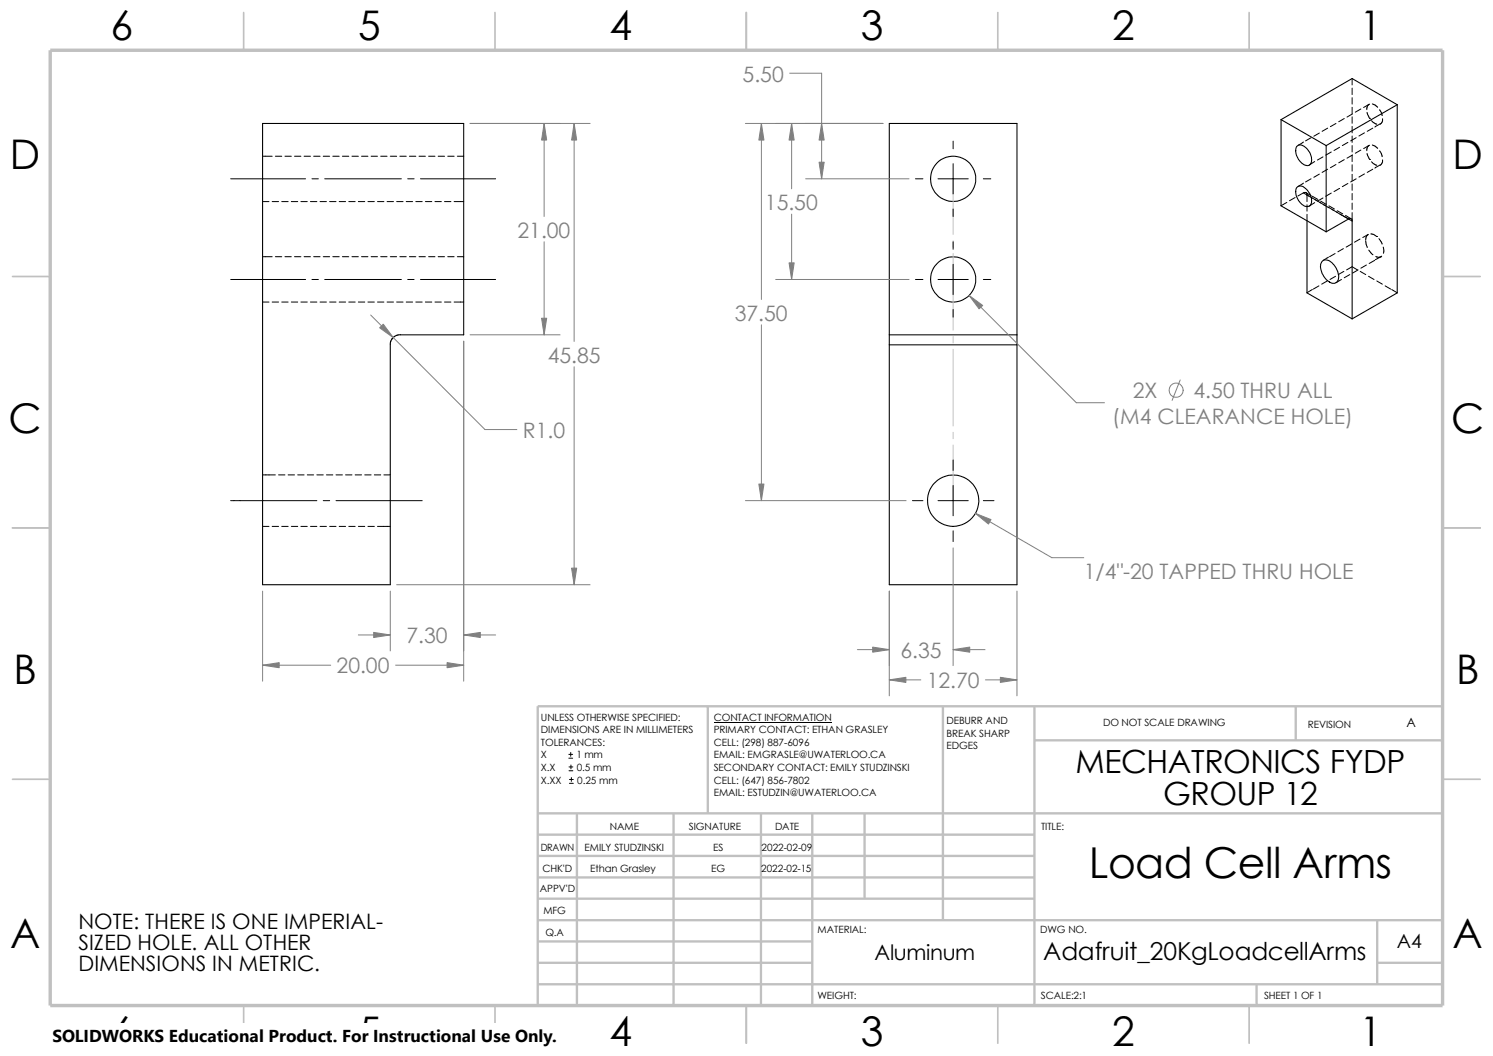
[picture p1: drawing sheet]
<svg xmlns="http://www.w3.org/2000/svg" width="297mm" height="210mm" viewBox="0 0 297 210" stroke-linecap="round" stroke-linejoin="round" font-family="sans-serif">
<g fill="none" stroke="#c0c0c0" stroke-width=".34">
<path d="M48.5 2.5v7.5M98.5 2.5v7.5M148.5 2.5v7.5M198.5 2.5v7.5M248.5 2.5v7.5M2.5 55h7.5M287 55h7.5M2.5 105h7.5M287 105h7.5M2.5 155h7.5M287 155h7.5M48.5 200v7.5"/>
<path d="M98.5 200v7.5M148.5 200v7.5M198.5 200v7.5M248.5 200v7.5"/>
</g>
<g fill="none" stroke="#c0c0c0" stroke-width=".47">
<path d="M140.8 140.5v21.3M187.6 140.5v42.5M205.8 147.2h81.2M205.8 140.5v59.5M257.8 140.5v6.7M287 140.5h-180v59.5M107 161.8h180M107 166h98.8M107 170.2h98.8M107 174.5h98.8M107 178.7h98.8M114.8 161.8v38.2"/>
<path d="M134 161.8v38.2M151.4 161.8v38.2M161.6 161.8v38.2M172 161.8v16.9M107 195.7h180M107 191.5h54.6M107 183h180M107 187.2h54.6M250 195.7v4.3M274 191.5h13M274 183v12.7"/>
</g>
<path d="M10 10h277v190h-277z" fill="none" stroke="#c0c0c0" stroke-width=".68" stroke-linecap="butt"/>
<g fill="none" stroke="#000" stroke-width=".2">
<path d="M269 15.6v1.3M269 17.5v1.3M269 19.4v1.3M45.9 35.6h14.9M52.2 31.1h1.9M54.8 31.1h1.2M56.7 31.1h1.3M58.6 31.1h1.3M60.5 31.1h1.3M62.1 35.6h1.2M62.4 31.1h1.3M64.3 31.1h1.3"/>
<path d="M64.6 35.6h15.2M66.2 31.1h1.3M68.1 31.1h1.3M70 31.1h1.3M71.9 31.1h1.3M73.8 31.1h1.3M75.7 31.1h1.3M77.6 31.1h1.3M79.5 31.1h1.3M81.1 35.6h1.3M81.4 31.1h1.3M83.4 31.1h1.2"/>
<path d="M83.7 35.6h14.9M85.3 31.1h1.2M87.2 31.1h1.2M89.1 31.1h1.2M91 31.1h1.2M182.1 35.6h1.5M186.6 35.6h6M189.6 28.1v1.5M189.6 32.6v6M195.6 35.6h1.5M257.6 39.3l-1.1 .6M259.3 38.4l-1.1 .6"/>
<path d="M259.3 38.4l1.8 1M259.3 28.2l-1.1 .7M259.3 36.4l-1.1 .7M259.8 38.3l1.1 .6M259.8 38.3l.2 .3v1.5M259.8 38.3l-.5 .1M260.8 27.4l-1.1 .6M260.8 35.6l-1.1 .6M260.9 39.3l2.8 1.6M261.1 39l1.1 .7M261.5 32.1l-1 .7M262.5 26.5l-1.1 .6"/>
<path d="M262.5 34.6l-1.1 .7M263.2 31.2l-1.1 .6M263.2 39.4l-1.1 .6M264.1 25.5l-1.1 .6M264.1 33.7l-1.1 .6M264.8 30.2l-1.1 .7M264.8 38.4l-1.1 .6M265.8 24.6l-1.1 .6M265.8 32.7l-1.1 .7M266.5 29.3l-1.1 .6M266.5 37.5l-1.1 .6M267.4 23.6l-1.1 .6"/>
<path d="M267.4 31.7l-1.1 .7M268.1 28.3l-1.1 .7M268.1 36.5l-1.1 .6M269 21.3v1.3M269 23.2v1.3M269 25.1v1.3M269 27.1v1.2M269 29v1.2M269 30.9v1.2M269 32.8v1.2M269 34.7v1.2M269 36.6v1.2"/>
<path d="M269 38.5v1.3M269.1 22.6l-1.1 .7M269.1 30.8l-1.1 .7M269.8 27.4l-1.1 .6M269.8 35.6l-1.1 .6M270.7 21.7l-1.1 .6M270.7 29.8l-1.1 .7M271.3 29.5l1.1-.6-.4 .4-.1 .7M271.4 26.4l-1.1 .7M271.4 34.6l-1.1 .6M271.9 22.4l.6 1.1M271.9 30.5l.6 1.2"/>
<path d="M272.4 20.7l-1.1 .7M272.4 20.7l-.4 .5-.1 .6M272.5 23.5h.1M272.5 31.7h.1M272.8 24l.4 .3 .7 .4M272.8 32.2l.4 .3 .7 .4M273 20.7l.6 .2 .5 .4M273 28.8l.6 .3 .5 .4M273.1 25.5l-1.1 .6M273.1 33.7l-1.1 .6M274.4 21.8l.4 .6 .2 .6M274.4 30l.4 .5 .2 .7"/>
<path d="M274.6 24.6l-1.1 .7M274.6 32.8l-1.1 .6M275 23.6v.7l-.5 .4M275 31.8v.4l-.5 .7M45.9 55.6h14.9M52.2 40.1h1.3M52.2 51.1h1.9M54.1 40.1h1.3M54.8 51.1h1.2M56 40.1h1.3M56.7 51.1h1.3M58 40.1h1.2"/>
<path d="M58.6 51.1h1.3M59.9 40.1h1.2M60.5 51.1h1.3M61.8 40.1h1.2M62.1 55.6h1.2M62.4 51.1h1.3M63.7 40.1h1.2M64.3 51.1h1.3M64.6 55.6h15.2M65.6 40.1h1.2M66.2 51.1h1.3M67.5 40.1h1.2"/>
<path d="M68.1 51.1h1.3M69.4 40.1h1.3M70 51.1h1.3M71.3 40.1h1.3M71.9 51.1h1.3M73.2 40.1h1.3M73.8 51.1h1.3M75.1 40.1h1.3M75.7 51.1h1.3M77 40.1h1.3M77.6 51.1h1.3M78.9 40.1h1.3"/>
<path d="M79.5 51.1h1.3M80.8 40.1h1.3M81.1 55.6h1.3M81.4 51.1h1.3M82.7 40.1h1.3M83.4 51.1h1.2M83.7 55.6h14.9M84.6 40.1h1.3M85.3 51.1h1.2M86.5 40.1h1.3M87.2 51.1h1.2M88.4 40.1h1.3"/>
<path d="M89.1 51.1h1.2M90.3 40.1h1.9M91 51.1h1.2M182.1 55.6h1.5M186.6 55.6h6M189.6 41.6v1.5M189.6 48.1v1.5M189.6 52.6v6M195.6 55.6h1.5M256 40.3l-1.2 .6M260 40.7v1.3M260 42.6v1.3"/>
<path d="M261.1 57.6l-1.1 .6M261.5 40.3l-1 .7M262.4 56.9l-1.1 .6M262.7 40l1.1 .6M263.3 40.7l1.1 .6M264 55.9l-1.1 .6M264.2 41.2l2.8 1.6M264.3 51.1l-1.1 .7M264.4 40.9l1.1 .7M265.6 50.4l-1.1 .7M265.7 54.9l-1.1 .7M266 41.9l1.1 .6"/>
<path d="M266.6 42.6l1.6 .9-1-.6M266.9 55.6l-1.1 .6M267.3 49.4l-1.2 .7M267.3 54l-1.1 .6M267.7 42.8l1.1 .7M267.9 53.7l1.1-.7 1 .7M268.5 54.6l-1.1 .6M268.9 48.5l-1.1 .6M269 40.4v1.3M269 42.3v1.6M270.2 53.7l-1.1 .6M270.6 47.5l-1.1 .7"/>
<path d="M270.6 54l1.1 .6M271.7 48l.3 1.2M271.8 52.7l-1.1 .6M272.1 46.7a1.13 1.13 0 0 0-.4 1.1M272.2 46.6l-1.1 .6M272.2 54.9l1.1 .7M272.3 49.7l.8 1M272.7 46.5l.5 .1 .7 .4M273.5 51.8l-1.1 .6M273.9 47h.1M273.9 55.9l1.1 .6M274.3 47.5l.7 1.1"/>
<path d="M274.7 51.1l-1.1 .5M274.9 50.9a.94 .94 0 0 1-1.2 .1M275.2 49.1l.1 .6-.1 .7M275.5 56.9l1.1 .6M276.9 57.6l1 .6M52.2 60.1h1.3M54.1 60.1h1.3M56 60.1h1.3M58 60.1h1.2M59.9 60.1h1.2M61.8 60.1h1.2M63.7 60.1h1.2"/>
<path d="M65.6 60.1h1.2M67.5 60.1h1.2M69.4 60.1h1.3M71.3 60.1h1.3M73.2 60.1h1.3M75.1 60.1h1.3M77 60.1h1.3M78.9 60.1h1.3M80.8 60.1h1.3M82.7 60.1h1.3M84.6 60.1h1.3M86.5 60.1h1.3"/>
<path d="M88.4 60.1h1.3M90.3 60.1h1.9M189.6 61.6v1.5M45.9 99.6h17.1M52.2 94.4h2.6M55.4 94.4h1.3M57.3 94.4h1.3M59.2 94.4h1.3M61.1 94.4h1.3M63 94.4h1.3M64.3 99.6h1.3M64.9 94.4h1.3"/>
<path d="M66.8 94.4h1.3M66.8 99.6h17.2M68.7 94.4h1.3M70.7 94.4h1.2M72.6 94.4h1.2M74.5 94.4h1.2M76.4 94.4h1.2M181.5 99.6h2.1M186.6 99.6h6M189.6 91.5v2.1M189.6 96.6v6M195.6 99.6h2.1"/>
<path d="M52.2 104.7h1.3M54.1 104.7h1.3M56 104.7h1.3M58 104.7h1.2M59.9 104.7h1.2M61.8 104.7h1.2M63.7 104.7h1.2M65.6 104.7h1.2M67.5 104.7h1.2M69.4 104.7h1.3M71.3 104.7h1.3M73.2 104.7h1.3"/>
<path d="M75.1 104.7h2.5M189.6 105.6v2.1M113.2 150.8h.7M113.2 150h.7M113.2 153.3h.8M113.2 152.5h.8M113.3 155.8h.7M113.3 155h.7M113.5 149.6v.8M113.6 152.1v.8M113.7 154.6v.8M142 143.6h23.4"/>
</g>
<g fill="none" stroke="#000" stroke-width=".21">
<path d="M254.8 23.8v17.1l9 5.2M254.8 23.8l9 5.2M257.9 29.2a1.22 1.22 0 0 1 1.9 .2 2.79 2.79 0 0 1 .8 3.3 1.53 1.53 0 0 1-2.1-.8 2.78 2.78 0 0 1-.6-2.7zM257.9 37.3a1.22 1.22 0 0 1 1.9 .3 2.79 2.79 0 0 1 .8 3.3 1.53 1.53 0 0 1-2.1-.8 2.78 2.78 0 0 1-.6-2.8zM263.8 29v17.1M278 20.8l-9-5.2-14.2 8.2M278 20.8l-14.2 8.2M278 20.8v37.5l-9 5.1M260 43.9v14.4l9 5.1M263.1 51.9a1.75 1.75 0 0 1 2.3 .8l.2 .3a2.77 2.77 0 0 1 .4 3.1 1.62 1.62 0 0 1-2.3-.7 3.1 3.1 0 0 1-.7-3.4zM268.3 43.6a.44 .44 0 0 1 .5-.1 .44 .44 0 0 1 .2 .4M268.3 43.6l.7 .3"/>
<path d="M268.3 43.6l-4.5 2.5M269 43.9v19.5M79.6 66.5l-.7 .2-.6 .4-.4 .3-.3 .8v48.1h-25.4v-91.7h40v42h-12.6M176.9 68.6v47.7h25.4v-47.7M176.9 66.6v-42h25.4v42M176.9 66.6h25.4M176.9 68.6h25.4M176.9 66.6v2M202.3 66.6v2"/>
<circle cx="189.6" cy="35.6" r="4.5"/>
<circle cx="189.6" cy="55.6" r="4.5"/>
<circle cx="189.6" cy="99.6" r="5.1"/>
</g>
<path d="M189.6 35.6v11M189.6 47.9v1.2M189.6 50.4v15.3M189.6 66.9v1.3M189.6 69.5v15.2M189.6 86v1.2M189.6 88.5v11.1" fill="none" stroke="#c0c0c0" stroke-width=".2"/>
<g fill="none" stroke="#808080" stroke-width=".2">
<path d="M157.1 14.6h6.3v21M93.5 24.6h23.9M108.2 24.6v18.5M114.2 24.6v43.3M148.3 24.6h27.3M151.5 24.6v35M157.5 24.6v12.9M160.3 35.6h20.5M108.2 48.1v18.5M154.3 55.6h26.5M157.5 42.6v13M192.8 58.8l21.3 21.3h5.6"/>
<path d="M73.7 62.7l22.8 22.7h6.3M92.2 67.9v67.6M93.5 66.6h17.9M114.2 72.9v43.4M151.5 64.6v35M234.8 75.6l-1.6 4M148.3 99.6h32M52.2 117.6v17.9M77.6 117.6v11.9M78.9 116.3h38.5M176.9 117.6v20.8M189.6 109v23.4"/>
<path d="M194.1 102.1l15.2 8.8h6.3M202.3 117.6v20.8M52.2 132.3h13.6M71.3 126.3h6.3M78.7 132.3h13.5M92.2 126.3h6.4M170.6 129.2h6.3M176.9 135.2h6.3M189.6 129.2h6.4M196 135.2h6.3"/>
<circle cx="234" cy="77.6" r="1.41"/>
</g>
<g fill="#808080" stroke="#808080" stroke-width=".2">
<path d="M92.2 126.3l3.3-.5v1z"/>
<path d="M74.3 125.8l3.3 .5-3.3 .5z"/>
<path d="M107.7 63.3h1.1l-.6 3.3z"/>
<path d="M113.7 113h1l-.5 3.3z"/>
<path d="M108.2 24.6l.6 3.3h-1.1z"/>
<path d="M75.5 65.2l.7-.7 2 2.6z"/>
<path d="M114.2 24.6l.5 3.3h-1z"/>
<path d="M88.9 131.8l3.3 .5-3.3 .5z"/>
<path d="M52.2 132.3l3.3-.5v1z"/>
<path d="M157 52.3h1l-.5 3.3z"/>
<path d="M189.6 129.2l3.3-.5v1z"/>
<path d="M151.5 24.6l.5 3.3h-1z"/>
<path d="M199 134.7l3.3 .5-3.3 .5z"/>
<path d="M176.9 135.2l3.3-.5v1z"/>
<path d="M162.9 32.3h1.1l-.6 3.3z"/>
<path d="M163.4 24.6l.6 3.3h-1.1z"/>
<path d="M157.5 24.6l.5 3.3h-1z"/>
<path d="M192.8 58.8l2.7 1.9-.7 .7z"/>
<path d="M151 96.3h1l-.5 3.3z"/>
<path d="M173.6 128.7l3.3 .5-3.3 .5z"/>
<path d="M194.1 102.1l3 1.2-.5 .9z"/>
</g>
<path d="M10.4 203.6h100.4v6.4h-100.4z" fill="#fff"/>
<text font-size="8.5" x="216.6" y="174.6">Load Cell Arms</text>
<g font-size="8.1">
<text x="22" y="8">6</text>
<text x="71.2" y="8">5</text>
<text x="121.2" y="8">4</text>
<text x="171.2" y="8">3</text>
<text x="221.2" y="8">2</text>
<text x="270.5" y="8">1</text>
<text x="1.9" y="33.6">D</text>
<text x="288.9" y="33.6">D</text>
<text x="1.7" y="86.1">C</text>
<text x="288.7" y="86.1">C</text>
<text x="2.7" y="136.1">B</text>
<text x="289.7" y="136.1">B</text>
<text x="2" y="188.6">A</text>
<text x="289" y="188.6">A</text>
<text x="22" y="207.9">6</text>
<text x="71.2" y="207.9">5</text>
<text x="121.2" y="207.9">4</text>
<text x="171.2" y="207.9">3</text>
<text x="221.2" y="207.9">2</text>
<text x="270.5" y="207.9">1</text>
</g>
<g font-size="6.3">
<text x="214" y="153.7">MECHATRONICS FYDP</text>
<text x="231.4" y="160">GROUP 12</text>
</g>
<text font-size="4.9" x="207.5" y="190.9">Adafruit_20KgLoadcellArms</text>
<g font-size="4.2" fill="#808080">
<text x="147.7" y="16.3">5.50</text>
<text x="152.2" y="41.7">15.50</text>
<text x="102.9" y="47.2">21.00</text>
<text x="146.2" y="63.8">37.50</text>
<text x="109" y="72.1">45.85</text>
<text x="225.3" y="79.2">2X</text>
<text x="237.4" y="79.2">4.50 THRU ALL</text>
<text x="104" y="87.1">R1.0</text>
<text x="221.3" y="84.3">(M4 CLEARANCE HOLE)</text>
<text x="215.6" y="115.1">1/4&quot;-20 TAPPED THRU HOLE</text>
<text x="80.8" y="127.9">7.30</text>
<text x="179.1" y="130.9">6.35</text>
<text x="67" y="133.9">20.00</text>
<text x="184.3" y="136.9">12.70</text>
</g>
<g font-size="4.2">
<text x="15.6" y="184.7">NOTE: THERE IS ONE IMPERIAL-</text>
<text x="15.6" y="188.8">SIZED HOLE. ALL OTHER</text>
<text x="174" y="191">Aluminum</text>
<text x="15.6" y="193">DIMENSIONS IN METRIC.</text>
</g>
<text font-size="3.9" x="277.9" y="188.5">A4</text>
<text font-size="3.4" x="10.4" y="207.3">SOLIDWORKS Educational Product. For Instructional Use Only.</text>
<text font-size="2.5" x="279.8" y="144.6">A</text>
<g font-size="2">
<text x="107.6" y="143.3">UNLESS OTHERWISE SPECIFIED:</text>
<text x="142" y="143.3">CONTACT INFORMATION</text>
<text x="107.6" y="145.8">DIMENSIONS ARE IN MILLIMETERS</text>
<text x="107.6" y="148.3">TOLERANCES:</text>
<text x="142" y="145.8">PRIMARY CONTACT: ETHAN GRASLEY</text>
<text x="142" y="148.3">CELL: (298) 887-6096</text>
<text x="188.3" y="146.5">BREAK SHARP</text>
<text x="188.3" y="149">EDGES</text>
<text x="188.3" y="144">DEBURR AND</text>
<text x="219.5" y="144.5">DO NOT SCALE DRAWING</text>
<text x="260.2" y="144.7">REVISION</text>
<text x="107.6" y="155.8">X.XX</text>
<text x="107.6" y="153.3">X.X</text>
<text x="107.6" y="150.8">X</text>
<text x="114.7" y="150.8">1 mm</text>
<text x="114.7" y="153.3">0.5 mm</text>
<text x="114.9" y="155.8">0.25 mm</text>
<text x="142" y="155.8">CELL: (647) 856-7802</text>
<text x="142" y="153.3">SECONDARY CONTACT: EMILY STUDZINSKI</text>
<text x="142" y="150.8">EMAIL: EMGRASLE@UWATERLOO.CA</text>
<text x="142" y="158.3">EMAIL: ESTUDZIN@UWATERLOO.CA</text>
<text x="121.3" y="165.1">NAME</text>
<text x="137" y="165">SIGNATURE</text>
<text x="154.2" y="165">DATE</text>
<text x="207.1" y="165">TITLE:</text>
<text x="107.6" y="169.2">DRAWN</text>
<text x="107.9" y="173.4">CHK'D</text>
<text x="116.3" y="169.2">EMILY STUDZINSKI</text>
<text x="117.4" y="173.4">Ethan Grasley</text>
<text x="141.5" y="173.4">EG</text>
<text x="141.9" y="169.2">ES</text>
<text x="151.4" y="173.4">2022-02-15</text>
<text x="151.5" y="169.2">2022-02-09</text>
<text x="107.4" y="177.5">APPV'D</text>
<text x="108.1" y="181.8">MFG</text>
<text x="162.6" y="185.5">MATERIAL:</text>
<text x="206.9" y="185.5">DWG NO.</text>
<text x="108.5" y="186.1">Q.A</text>
<text x="162.6" y="198.6">WEIGHT:</text>
<text x="207.1" y="198.6">SCALE:2:1</text>
<text x="251.5" y="198.6">SHEET 1 OF 1</text>
</g>
</svg>
